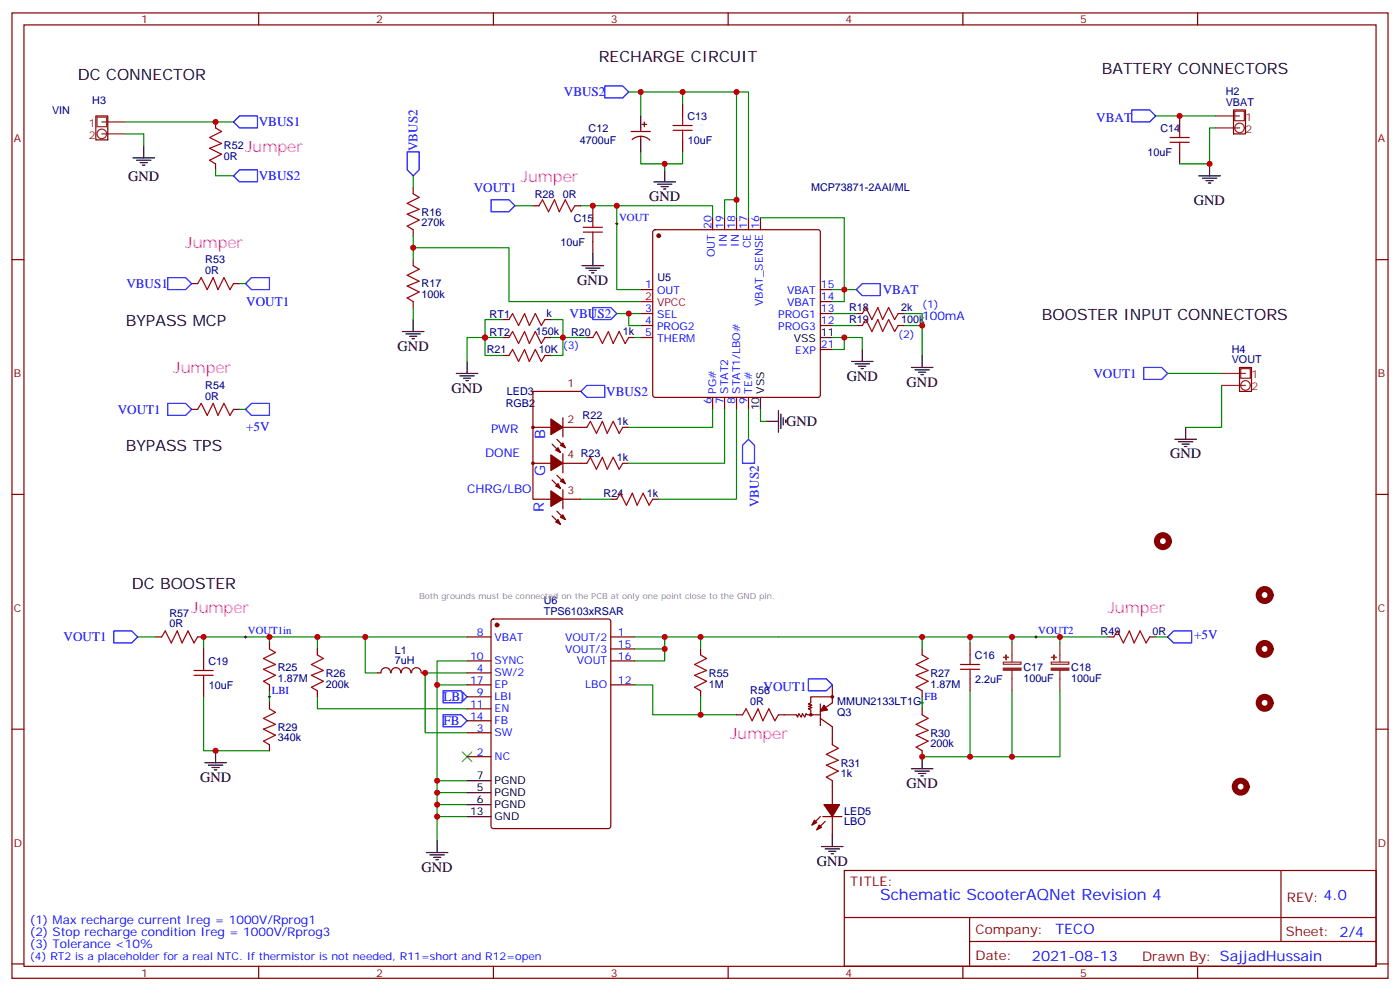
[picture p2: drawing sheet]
<svg xmlns="http://www.w3.org/2000/svg" width="412mm" height="292mm" viewBox="0 0 412 292" stroke-linecap="round" stroke-linejoin="round" font-family="sans-serif">
<g fill="none" stroke="#870000" stroke-width=".35">
<path d="M3.5 3.8h405.4v284.3h-405.4zM7.1 7.3h398.2v277.3h-398.2zM76.2 3.8v3.5M145.3 3.8v3.5M214.5 3.8v3.5M283.6 3.8v3.5M352.8 3.8v3.5M63.5 35.9v1.8M185.9 38.7h5.7M188.7 37.7v1M189.1 36.6h1.4M189.8 35.9v1.4"/>
<path d="M201.1 30.6v3.5M347.5 34.1v3.6M63.5 48.3v1.7M121.7 55.3v1.8M186.2 41.1a3.8 3.8 0 0 1 5.2 .2M188.7 40.1v1.1M201.1 41.2v3.5M347.5 44.7v3.6M3.5 76.5h3.6M121.7 67.7v1.7M121.7 76.5v1.7M157 60.6h1.7"/>
<path d="M169.3 60.6h1.8M174.6 60.6v3.5M174.6 71.2v3.5M192.5 67.9l.5-.2h47.9l.5 .2 .3 .5v47.9l-.3 .5-.5 .3h-47.9l-.5-.3-.2-.5v-47.9zM209.9 64.1v3.6M213.4 64.1v3.6M217 64.1v3.6M220.5 64.1v3.6M224 64.1v3.6M405.3 76.5h3.6M56.4 83.5h1.8M68.8 83.5h1.8"/>
<path d="M121.7 88.8v1.8M148.2 99.4h1.7M148.2 94.1h1.7M160.5 99.4h1.8M160.5 94.1h1.8M172.9 99.4h1.7M185.2 99.4h1.8M188.7 85.3h3.6M188.7 92.4h3.6M188.7 95.9h3.6M188.7 99.4h3.6M241.7 85.3h3.5"/>
<path d="M241.7 92.4h3.5M241.7 95.9h3.5M241.7 88.8h3.5M252.2 92.4h1.8M252.2 95.9h1.8M264.6 92.4h1.7M264.6 95.9h1.7M148.2 104.7h1.7M160.5 104.7h1.8M171.1 115.3h-14.1v31.7h5.3M209.9 117.1v3.5M213.4 117.1v3.5"/>
<path d="M217 117.1v3.5M220.5 117.1v3.5M241.7 102.9h3.5M56.4 120.6h1.8M68.8 120.6h1.8M157 125.9h5.3M157 136.5h5.3M162.6 130.8l2.5 2.5M164 140l2.5 2.5M164 129.4l2.5 2.5M165.8 125.9h7.1M165.8 136.5h7.1"/>
<path d="M165.8 123v5.7M165.8 133.6v5.7M183.4 125.9h1.8M183.4 136.5h1.8M3.5 145.6h3.6M162.6 152l2.5 2.4M162.6 141.4l2.5 2.5M164 150.6l2.5 2.4M165.8 147h5.3M165.8 144.2v5.7M179.9 147h1.8M192.3 147h1.7"/>
<path d="M405.3 145.6h3.6M45.9 187.6h1.7M58.2 187.6h1.8M60 191.1v3.6M79.4 189.4v1.7M93.5 191.1v1.8M111.1 198.2h1.1M112.2 198.2a1.41 1.41 0 0 1 1.4-1.5 1.41 1.41 0 0 1 1.4 1.5M115.2 198.2a1.41 1.41 0 0 1 1.4-1.5 1.41 1.41 0 0 1 1.4 1.5M118.2 198.2a1.41 1.41 0 0 1 1.4-1.5 1.41 1.41 0 0 1 1.4 1.5M121.2 198.2a1.41 1.41 0 0 1 1.5-1.5 1.41 1.41 0 0 1 1.4 1.5M124.2 198.2h1"/>
<path d="M137.6 187.6h7M137.6 194.7h7M137.6 198.2h7M144.9 182.5l.4-.2h33.9l.7 .4v60.6l-.4 .7-34.2 .1-.6-.5-.1-60.6zM179.9 187.6h7.1M179.9 194.7h7.1M179.9 191.1h7.1M206.4 191.1v1.8M271.6 191.1v1.8M285.8 189.4v3.5M285.8 200v3.5M326.3 187.6h1.8"/>
<path d="M338.7 187.6h1.7M3.5 214.8h3.6M60 201.7v3.5M79.4 201.7v1.8M79.4 207v1.8M79.4 219.4v1.7M93.5 203.5v1.7M137.6 201.7h7M137.6 205.2h7M137.6 208.8h7M137.6 212.3h7M137.6 215.8h7"/>
<path d="M179.9 201.7h7.1M206.4 203.5v1.7M217 210.5h1.7M229.3 210.5h5.3l.3 .7 .4-1 .7 1 .4-1 .7 1 .3-1 .4 .3h1.4M239.2 210.5h2.5M241.7 211.6l3.5 2.5v5.3M241.7 207.4v6.3M245.2 205.2h-6.4v1.8l-.7 .4 1.1 .3-1.1 .4 1.1 .3-1.1 .4 .7 .3v1.4M245.2 201.7v5.3l-3.5 2.5M271.6 203.5v1.7M271.6 208.8v1.7M405.3 214.8h3.6"/>
<path d="M137.6 222.9h7M245.2 229.9v7.1M271.6 221.1v1.8M241.7 240.5l-2.5 2.5M242.4 240.5h5.6M243.1 241.9l-2.5 2.5M245.2 240.5v5.3M248.7 256.4h156.6v28.2h-156.6zM377.3 256.4v20.9M248.7 270.2h156.5M285.6 277.3h119.6M285.6 270.2v14.2"/>
<path d="M3.5 283.9h3.6M76.2 284.6v3.5M145.3 284.6v3.5M214.5 284.6v3.5M283.6 284.6v3.5M352.8 284.6v3.5M405.3 283.9h3.6"/>
<circle cx="157" cy="136.5" r=".35"/>
<circle cx="157" cy="125.9" r=".35"/>
<circle cx="238.8" cy="210.5" r=".35"/>
<circle cx="245.2" cy="205.2" r=".35"/>
</g>
<g fill="#870000" stroke="#870000" stroke-width=".35">
<path d="M163.7 153.7l.7-.7 .7 1.4z"/>
<path d="M165.1 152.3l.7-.7 .7 1.4z"/>
<path d="M162.3 144.6l3.5 2.4-3.5 2.2z"/>
<path d="M162.3 134l3.5 2.5-3.5 2.1z"/>
<path d="M165.1 141.7l.7-.7 .7 1.5z"/>
<path d="M163.7 143.2l.7-.7 .7 1.4z"/>
<path d="M162.3 123.4l3.5 2.5-3.5 2.1z"/>
<path d="M165.8 130.5l.7 1.4-1.4-.7z"/>
<path d="M163.7 132.6l.7-.7 .7 1.4z"/>
<path d="M241.3 243l.7 .7-1.4 .7z"/>
<path d="M239.9 241.6l.7 .7-1.4 .7z"/>
<path d="M242.7 237h4.6l-2.1 3.5z"/>
<path d="M242.7 207.7l1.1 1.4-2.1 .4z"/>
<circle cx="194" cy="69.4" r=".53"/>
<circle cx="146.4" cy="184.1" r=".53"/>
</g>
<path d="M188.7 88.8h3.6" fill="none" stroke="#f00" stroke-width=".35"/>
<g fill="none" stroke="#000" stroke-width=".35">
<path d="M188.7 34.1v3.6M39.2 46.5h6.3M40.2 47.2h4.2M41.3 47.9h2.1M42 48.6h.7M42.3 43v3.5M188.7 41.2v3.5M192.6 53.6h6.4M193.7 54.3h4.2M194.7 55h2.1M195.4 55.7h.7M195.8 50v3.6"/>
<path d="M353.1 51.8h6.4M354.2 52.5h4.2M355.2 53.2h2.2M356 53.9h.7M356.3 48.3v3.5M171.4 78.2h6.4M172.5 79h4.2M173.6 79.7h2.1M174.6 74.7v3.5M118.5 97.6h6.4M119.6 98.4h4.2M120.6 99.1h2.2"/>
<path d="M121.4 99.8h.7M121.7 94.1v3.5M174.3 80.4h.7M241.7 99.4h3.5M134.4 110h6.4M135.5 110.7h4.2M136.5 111.4h2.1M137.2 112.1h.7M137.6 106.5v3.5M224 117.1v3.5M250.8 106.5h6.4M251.9 107.2h4.2"/>
<path d="M252.9 107.9h2.2M253.6 108.6h.8M254 102.9v3.6M268.5 108.2h6.3M269.5 108.9h4.3M270.6 109.6h2.1M271.3 110.3h.7M271.6 104.7v3.5M225.8 124.1h3.5M229.3 120.9v6.4M230 122v4.2M230.7 123v2.2"/>
<path d="M231.4 123.8v.7M346.1 129.4h6.3M347.1 130.1h4.3M348.2 130.8h2.1M348.9 131.5h.7M349.2 125.9v3.5M60.3 224.6h6.4M61.4 225.4h4.2M62.4 226.1h2.2M63.1 226.8h.8M63.5 221.1v3.5M137.6 229.9h7"/>
<path d="M137.6 233.5h7M137.6 237h7M268.5 226.4h6.3M269.5 227.1h4.3M270.6 227.8h2.1M271.3 228.5h.7M271.6 222.9v3.5M125.6 251.1h6.3M126.6 251.8h4.3M127.7 252.5h2.1M128.4 253.2h.7M128.8 247.6v3.5"/>
<path d="M137.6 240.5h7M242 249.3h6.4M243.1 250h4.2M244.1 250.8h2.1M244.8 251.5h.7M245.2 245.8v3.5"/>
</g>
<g fill="none" stroke="#a10000" stroke-width=".35">
<path d="M63.5 37.7l1.8 1-3.6 1.8 3.6 1.8-3.6 1.4 3.6 1.7-3.6 1.8 1.8 1.1M198.3 38.4h5.6M198.3 37h5.6M201.1 34.1v2.9M201.1 38.4v2.8M347.5 37.7v2.8M121.7 57.1l1.8 1-3.6 1.8 3.6 1.8-3.6 1.4 3.6 1.7-3.6 1.8 1.8 1.1M344.7 41.9h5.6M344.7 40.5h5.6M347.5 41.9v2.8M121.7 78.2l1.8 1.1-3.6 1.8 3.6 1.7-3.6 1.4 3.6 1.8-3.6 1.8 1.8 1M158.7 60.6l1.1-1.8 1.8 3.6 1.7-3.6 1.4 3.6 1.8-3.6 1.8 3.6 1-1.8"/>
<path d="M171.8 68.4h5.6M171.8 67h5.6M174.6 64.1v2.9M174.6 68.4v2.8M58.2 83.5l1.1-1.7 1.7 3.5 1.8-3.5 1.4 3.5 1.8-3.5 1.7 3.5 1.1-1.8M149.9 94.1l1.1-1.7 1.8 3.5 1.7-3.5 1.4 3.5 1.8-3.5 1.8 3.5 1-1.8M149.9 99.4l1.1-1.8 1.8 3.6 1.7-3.6 1.4 3.6 1.8-3.6 1.8 3.6 1-1.8M174.6 99.4l1.1-1.8 1.7 3.6 1.8-3.6 1.4 3.6 1.8-3.6 1.7 3.6 1.1-1.8M254 95.9l1.1-1.8 1.7 3.5 1.8-3.5 1.4 3.5 1.8-3.5 1.7 3.5 1.1-1.7M254 92.4l1.1-1.8 1.7 3.5 1.8-3.5 1.4 3.5 1.8-3.5 1.7 3.5 1.1-1.7M149.9 104.7l1.1-1.8 1.8 3.6 1.7-3.6 1.4 3.6 1.8-3.6 1.8 3.6 1-1.8M58.2 120.6l1.1-1.8 1.7 3.5 1.8-3.5 1.4 3.5 1.8-3.5 1.7 3.5 1.1-1.7"/>
<path d="M172.9 125.9l1-1.8 1.8 3.5 1.7-3.5 1.5 3.5 1.7-3.5 1.8 3.5 1-1.7M172.9 136.5l1-1.8 1.8 3.5 1.7-3.5 1.5 3.5 1.7-3.5 1.8 3.5 1-1.7M181.7 147l1-1.7 1.8 3.5 1.8-3.5 1.4 3.5 1.7-3.5 1.8 3.5 1.1-1.8M47.6 187.6l1.1-1.8 1.7 3.6 1.8-3.6 1.4 3.6 1.8-3.6 1.7 3.6 1.1-1.8M57.1 198.9h5.7M57.1 197.5h5.7M60 194.7v2.8M60 198.9v2.8M79.4 191.1l1.7 1.1-3.5 1.8 3.5 1.7-3.5 1.4 3.5 1.8-3.5 1.8 1.8 1M93.5 192.9l1.7 1.1-3.5 1.7 3.5 1.8-3.5 1.4 3.5 1.8-3.5 1.7 1.8 1.1M206.4 192.9l1.7 1.1-3.5 1.7 3.5 1.8-3.5 1.4 3.5 1.8-3.5 1.7 1.8 1.1M271.6 192.9l1.8 1.1-3.5 1.7 3.5 1.8-3.5 1.4 3.5 1.8-3.5 1.7 1.7 1.1"/>
<path d="M282.9 197.1h5.7M282.9 195.7h5.7M285.8 192.9v2.8M285.8 197.1v2.9M328.1 187.6l1-1.8 1.8 3.6 1.8-3.6 1.4 3.6 1.7-3.6 1.8 3.6 1.1-1.8M79.4 208.8l1.7 1-3.5 1.8 3.5 1.8-3.5 1.4 3.5 1.7-3.5 1.8 1.8 1.1M218.7 210.5l1.1-1.7 1.7 3.5 1.8-3.5 1.4 3.5 1.8-3.5 1.7 3.5 1.1-1.8M245.2 219.4l1.7 1-3.5 1.8 3.5 1.7-3.5 1.5 3.5 1.7-3.5 1.8 1.8 1M271.6 210.5l1.8 1.1-3.5 1.8 3.5 1.7-3.5 1.4 3.5 1.8-3.5 1.8 1.7 1"/>
</g>
<g fill="none" stroke="#008700" stroke-width=".35">
<path d="M37 35.9h31.8M37 39.4h5.3v3.6M185.2 27.1h3.5M201.1 30.6v-3.5h15.9v37M201.1 27.1h-12.4v7M217 27.1h3.5v37M340.4 34.1h17.7M358.1 37.7h-1.8v10.6h-8.8M63.5 50v1.8h5.3M121.7 51.8v3.5M188.7 44.7v3.6h12.4v-3.6M195.8 48.3v1.7"/>
<path d="M217 58.8h-3.6v5.3M121.7 73h28.2v15.8h38.8M121.7 69.4v7.1M151.7 60.6h5.3M171.1 60.6h10.6M209.9 64.1v-3.5h-28.2v24.7h7M224 64.1h24.7v24.7h-3.5M70.6 83.5h1.7M121.7 90.6v3.5M148.2 94.1h-5.3v10.6h5.3M148.2 99.4h-10.6v7.1M162.3 94.1h3.5v10.6h-3.5"/>
<path d="M162.3 99.4h10.6M181.7 92.4h7M185.2 92.4v3.5h3.5M187 99.4h1.7M245.2 99.4h8.8v3.5M245.2 85.3h7M245.2 92.4h7M245.2 95.9h7M248.7 99.4v3.5h-3.5M266.3 95.9h5.3v8.8M266.3 92.4h5.3v3.5M344 110h15.8"/>
<path d="M359.8 113.5v12.4h-10.6M70.6 120.6h1.7M209.9 120.6v5.3h-24.7M213.4 120.6v15.9h-28.2M217 120.6v26.4h-23M220.5 120.6v8.8M224 120.6v3.5h1.8M171.1 147h8.8M40.6 187.6h5.3M79.4 187.6v1.8M93.5 187.6h-33.5v3.5M93.5 191.1v-3.5h14.1v10.6h3.5"/>
<path d="M107.6 187.6h30M137.6 198.2h-12.4v17.6h12.4M137.6 194.7h-8.8v35.2M187 187.6h84.6v3.5M187 191.1h8.8M195.8 187.6v7.1h-8.8M206.4 187.6v3.5M271.6 187.6h14.2v1.8M285.8 187.6h12.3v1.8M298.1 187.6h14.1v1.8M312.2 187.6h14.1M340.4 187.6h3.6"/>
<path d="M60 205.2v15.9h19.4M79.4 203.5v3.5M93.5 205.2v3.6h44.1M128.8 201.7h8.8M187 201.7h5.3v8.8h24.7M206.4 205.2v5.3M271.6 205.2v3.6M285.8 203.5v19.4M298.1 203.5v19.4M312.2 203.5v19.4h-40.6M128.8 237h8.8M128.8 233.5h8.8"/>
<path d="M137.6 229.9h-8.8v17.7M128.8 240.5h8.8"/>
</g>
<g fill="none" stroke="#00f" stroke-width=".35">
<path d="M68.8 35.9l1.8-1.8h5.2v3.6h-5.2zM178.2 25.3h5.2l1.8 1.8-1.8 1.8h-5.2zM333.4 32.4h5.3l1.7 1.7-1.7 1.8h-5.3zM70.6 50h5.2v3.6h-5.2l-1.8-1.8zM119.9 44.7h3.6v5.3l-1.8 1.8-1.8-1.8zM144.6 58.8h5.3l1.8 1.8-1.8 1.8h-5.3zM49.4 81.8h5.3l1.7 1.7-1.7 1.8h-5.3zM72.3 83.5l1.8-1.7h5.3v3.5h-5.3zM174.6 90.6h5.3l1.8 1.8-1.8 1.7h-5.3zM254 83.5h5.3v3.6h-5.3l-1.8-1.8zM49.4 118.8h5.3l1.7 1.8-1.7 1.7h-5.3zM171.1 115.3l1.8-1.8h5.3v3.6h-5.3z"/>
<path d="M336.9 108.2h5.3l1.8 1.8-1.8 1.8h-5.3zM72.3 120.6l1.8-1.8h5.3v3.5h-5.3zM220.5 129.4l1.7 1.8v5.3h-3.5v-5.3zM33.5 185.8h5.3l1.8 1.8-1.8 1.8h-5.3zM238.1 200h5.3l1.8 1.7-1.8 1.8h-5.3zM344 187.6l1.7-1.8h5.3v3.6h-5.3zM130.5 203.5h5.3l1.8 1.7-1.8 1.8h-5.3zM130.5 210.5h5.3l1.8 1.8-1.8 1.8h-5.3z"/>
</g>
<g fill="none" stroke="#8c2424" stroke-width=".35">
<path d="M28.6 34.5h2.8v2.8h-2.8zM30 35.9h7M30 39.4h7M358.1 34.1h7M358.1 37.7h7M363.7 32.7h2.8v2.9h-2.8zM359.8 110h7.1M359.8 113.5h7.1M365.5 108.6h2.8v2.8h-2.8zM295.6 195h5.1v.7h-5.1zM298.1 189.4v5.6M298.1 197.5v6"/>
<path d="M309.7 195h5.2v.7h-5.2zM312.2 189.4v5.6M312.2 197.5v6"/>
<circle cx="30" cy="39.4" r="1.41"/>
<circle cx="365.1" cy="37.7" r="1.41"/>
<circle cx="366.9" cy="113.5" r="1.41"/>
</g>
<path d="M28.2 34.1h3.5v7.1h-3.5zM363.4 32.4h3.5v7h-3.5zM365.1 108.2h3.6v7.1h-3.6z" fill="none" stroke="#900" stroke-width=".35"/>
<path d="M136.2 221.5l2.8 2.8M139 221.5l-2.8 2.8" fill="none" stroke="#3c3" stroke-width=".35"/>
<path d="M181.3 65.9h.7M181.7 65.5v.8M72 187.6h.7M72.3 187.3v.7M304.8 187.6h.7M305.2 187.3v.7M79 205.2h.7M79.4 204.9v.7M271.3 207h.7M271.6 206.7v.7" fill="none" stroke="#000" stroke-width=".29"/>
<g fill="#8c2424" stroke="#8c2424" stroke-width=".35">
<path d="M309.7 196.8h5.2v.6h-5.2z"/>
<path d="M309.7 193.6h1.4z"/>
<path d="M310.4 192.9l.1 1.4z"/>
<path d="M295.6 196.8h5.1v.6h-5.1z"/>
<path d="M295.6 193.6h1.4z"/>
<path d="M296.3 192.9l.1 1.4z"/>
</g>
<path d="M344.3 159.4a1.76 1.76 0 0 0-2.6-1.6 1.76 1.76 0 0 0-.1 3.1 1.76 1.76 0 0 0 2.7-1.4M374.3 175.3a1.76 1.76 0 0 0-2.6-1.6 1.76 1.76 0 0 0-.1 3 1.76 1.76 0 0 0 2.7-1.3M374.3 191.1a1.76 1.76 0 0 0-2.6-1.5 1.76 1.76 0 0 0-.1 3 1.76 1.76 0 0 0 2.7-1.3M374.3 207a1.76 1.76 0 0 0-2.6-1.5 1.76 1.76 0 0 0-.1 3 1.76 1.76 0 0 0 2.7-1.3M367.2 231.7a1.76 1.76 0 0 0-2.6-1.6 1.76 1.76 0 0 0-.1 3.1 1.76 1.76 0 0 0 2.7-1.3" fill="none" stroke="#850000" stroke-width="1.8"/>
<g fill="#c00">
<circle cx="248.7" cy="99.4" r=".88"/>
<circle cx="248.7" cy="85.3" r=".88"/>
<circle cx="201.1" cy="27.1" r=".88"/>
<circle cx="195.8" cy="48.3" r=".88"/>
<circle cx="188.7" cy="27.1" r=".88"/>
<circle cx="217" cy="58.8" r=".88"/>
<circle cx="185.2" cy="92.4" r=".88"/>
<circle cx="217" cy="27.1" r=".88"/>
<circle cx="271.6" cy="95.9" r=".88"/>
<circle cx="121.7" cy="73" r=".88"/>
<circle cx="165.8" cy="99.4" r=".88"/>
<circle cx="142.9" cy="99.4" r=".88"/>
<circle cx="128.8" cy="201.7" r=".88"/>
<circle cx="107.6" cy="187.6" r=".88"/>
<circle cx="63.5" cy="221.1" r=".88"/>
<circle cx="79.4" cy="187.6" r=".88"/>
<circle cx="93.5" cy="187.6" r=".88"/>
<circle cx="128.8" cy="229.9" r=".88"/>
<circle cx="128.8" cy="240.5" r=".88"/>
<circle cx="128.8" cy="237" r=".88"/>
<circle cx="128.8" cy="233.5" r=".88"/>
<circle cx="195.8" cy="191.1" r=".88"/>
<circle cx="195.8" cy="187.6" r=".88"/>
<circle cx="271.6" cy="222.9" r=".88"/>
<circle cx="285.8" cy="222.9" r=".88"/>
<circle cx="298.1" cy="222.9" r=".88"/>
<circle cx="347.5" cy="34.1" r=".88"/>
<circle cx="356.3" cy="48.3" r=".88"/>
<circle cx="63.5" cy="35.9" r=".88"/>
<circle cx="271.6" cy="187.6" r=".88"/>
<circle cx="285.8" cy="187.6" r=".88"/>
<circle cx="298.1" cy="187.6" r=".88"/>
<circle cx="312.2" cy="187.6" r=".88"/>
<circle cx="181.7" cy="60.6" r=".88"/>
<circle cx="174.6" cy="60.6" r=".88"/>
<circle cx="125.2" cy="198.2" r=".88"/>
<circle cx="206.4" cy="187.6" r=".88"/>
<circle cx="206.4" cy="210.5" r=".88"/>
<circle cx="60" cy="187.6" r=".88"/>
</g>
<g font-size="4.6">
<text x="22.9" y="23.6">DC CONNECTOR</text>
<text x="176.4" y="18.3">RECHARGE CIRCUIT</text>
<text x="324.6" y="21.8">BATTERY CONNECTORS</text>
<text x="37" y="95.9">BYPASS MCP</text>
<text x="306.9" y="94.1">BOOSTER INPUT CONNECTORS</text>
<text x="37" y="132.9">BYPASS TPS</text>
<text x="38.8" y="173.5">DC BOOSTER</text>
</g>
<g font-size="4.6" fill="#f0f">
<text x="72.3" y="44.7">Jumper</text>
<text x="153.5" y="53.6">Jumper</text>
<text x="54.7" y="73">Jumper</text>
<text x="51.2" y="110">Jumper</text>
<text x="56.4" y="180.6">Jumper</text>
<text x="326.3" y="180.6">Jumper</text>
<text x="215.2" y="217.6">Jumper</text>
</g>
<text font-size="4.6" fill="#00f" x="259.3" y="265.2">Schematic ScooterAQNet Revision 4</text>
<g font-size="4.2">
<text x="37.8" y="53.2">GND</text>
<text x="191.2" y="59.2">GND</text>
<text x="351.7" y="60.3">GND</text>
<text x="170" y="83.9">GND</text>
<text x="117.1" y="103.3">GND</text>
<text x="249.4" y="112.1">GND</text>
<text x="267.1" y="113.9">GND</text>
<text x="133" y="115.6">GND</text>
<text x="231.6" y="125.6">GND</text>
<text x="344.7" y="135">GND</text>
<text x="58.9" y="230.3">GND</text>
<text x="267.1" y="232.1">GND</text>
<text x="124.2" y="256.8">GND</text>
<text x="240.6" y="255">GND</text>
</g>
<g font-size="4.2" fill="#00f">
<text x="160.6" y="129.4" transform="rotate(-90 160.6 129.4)">B</text>
<text x="160.6" y="140.3" transform="rotate(-90 160.6 140.3)">G</text>
<text x="160.2" y="150.9" transform="rotate(-90 160.2 150.9)">R</text>
<text x="310.9" y="275.2">TECO</text>
<text x="304" y="283">2021-08-13</text>
</g>
<g font-size="3.9" fill="#00f">
<text x="166.1" y="28.3">VBUS2</text>
<text x="322.9" y="35.9">VBAT</text>
<text x="76.2" y="37.2">VBUS1</text>
<text x="123" y="44.5" transform="rotate(-90 123 44.5)">VBUS2</text>
<text x="76.2" y="53">VBUS2</text>
<text x="139.5" y="56.6">VOUT1</text>
<text x="37.2" y="84.7">VBUS1</text>
<text x="260" y="86.6">VBAT</text>
<text x="72.5" y="90">VOUT1</text>
<text x="167.8" y="93.7">VBUS2</text>
<text x="322.1" y="111.2">VOUT1</text>
<text x="178.6" y="116.6">VBUS2</text>
<text x="34.7" y="121.8">VOUT1</text>
<text x="72.5" y="127.1">+5V</text>
<text x="223.5" y="149.4" transform="rotate(-90 223.5 149.4)">VBUS2</text>
<text x="18.7" y="188.8">VOUT1</text>
<text x="351.7" y="188.3">+5V</text>
<text x="224.9" y="203.5">VOUT1</text>
<text x="130.6" y="206.5">LBI</text>
<text x="130.6" y="213.5">FB</text>
</g>
<g font-size="3.9" fill="#800">
<text x="250.5" y="261">TITLE:</text>
<text x="379.1" y="265.7">REV: 4.0</text>
<text x="287.4" y="275.2">Company:</text>
<text x="378.7" y="275.8">Sheet: 2/4</text>
<text x="287.4" y="282.9">Date:</text>
<text x="336.4" y="282.9">Drawn By: SajjadHussain</text>
</g>
<g font-size="3.5" fill="#00f">
<text x="271.6" y="94.1">100mA</text>
<text x="144.6" y="127.6">PWR</text>
<text x="142.9" y="134.7">DONE</text>
<text x="137.6" y="145.3">CHRG/LBO</text>
<text x="8.8" y="275.8">(2) Stop recharge condition Ireg = 1000V/Rprog3</text>
<text x="8.8" y="272.3">(1) Max recharge current Ireg = 1000V/Rprog1</text>
<text x="8.8" y="279.3">(3) Tolerance &lt;10%</text>
</g>
<g font-size="3.2" fill="#800">
<text x="41.6" y="6.8">1</text>
<text x="110.8" y="6.8">2</text>
<text x="179.9" y="6.8">3</text>
<text x="249.1" y="6.8">4</text>
<text x="318.2" y="6.8">5</text>
<text x="4.1" y="41.9">A</text>
<text x="405.9" y="41.9">A</text>
<text x="4.1" y="111.1">B</text>
<text x="167.2" y="113.9">1</text>
<text x="405.9" y="111.1">B</text>
<text x="167.2" y="124.5">2</text>
<text x="167.2" y="135">4 R23</text>
<text x="167.2" y="145.6">3</text>
<text x="4.1" y="180.2">C</text>
<text x="405.9" y="180.2">C</text>
<text x="4.1" y="249.3">D</text>
<text x="405.9" y="249.3">D</text>
<text x="41.6" y="287.6">1</text>
<text x="110.8" y="287.6">2</text>
<text x="179.9" y="287.6">3</text>
<text x="249.1" y="287.6">4</text>
<text x="318.2" y="287.6">5</text>
</g>
<g font-size="3.2" fill="#000080">
<text x="361.1" y="28.1">H2</text>
<text x="15.3" y="33.5">VIN</text>
<text x="27.2" y="30.7">H3</text>
<text x="202.5" y="35.4">C13</text>
<text x="361.1" y="31.1">VBAT</text>
<text x="173.4" y="38.8">C12</text>
<text x="341.9" y="38.8">C14</text>
<text x="66" y="47.2">0R</text>
<text x="66" y="44">R52</text>
<text x="170.8" y="42.3">4700uF</text>
<text x="202.6" y="42.4">10uF</text>
<text x="338" y="45.9">10uF</text>
<text x="157.5" y="58.2">R28</text>
<text x="165.8" y="58.2">0R</text>
<text x="238.9" y="56.4">MCP73871-2AAI/ML</text>
<text x="124.2" y="63.5">R16</text>
<text x="169" y="65.3">C15</text>
<text x="124.2" y="66.7">270k</text>
<text x="60.5" y="77.5">R53</text>
<text x="165.1" y="72.3">10uF</text>
<text x="60.5" y="80.7">0R</text>
<text x="193.7" y="82.9">U5</text>
<text x="124.2" y="87.8">100k</text>
<text x="124.2" y="84.7">R17</text>
<text x="144.2" y="93.6">RT1</text>
<text x="161" y="93.5">k</text>
<text x="250.1" y="95.3">R19</text>
<text x="250.1" y="91.7">R18</text>
<text x="265.4" y="95.3">100k</text>
<text x="265.4" y="91.7">2k</text>
<text x="144.2" y="98.9">RT2</text>
<text x="157.8" y="98.8">150k</text>
<text x="168.2" y="98.9">R20</text>
<text x="183.5" y="98.8">1k</text>
<text x="143.4" y="104.1">R21</text>
<text x="158.8" y="104.1">10K</text>
<text x="362.8" y="107">VOUT</text>
<text x="362.8" y="103.9">H4</text>
<text x="60.5" y="117.8">0R</text>
<text x="60.5" y="114.6">R54</text>
<text x="149" y="119.9">RGB2</text>
<text x="149.3" y="116.3">LED3</text>
<text x="171.6" y="123.5">R22</text>
<text x="181.7" y="125.3">1k</text>
<text x="181.7" y="135.8">1k</text>
<text x="177.8" y="146.4">R24</text>
<text x="190.5" y="146.4">1k</text>
<text x="160.2" y="178">U6</text>
<text x="49.9" y="184.8">0R</text>
<text x="49.9" y="181.6">R57</text>
<text x="160.2" y="181.3">TPS6103xRSAR</text>
<text x="324.2" y="187">R49</text>
<text x="339.5" y="187">0R</text>
<text x="61.4" y="195.9">C19</text>
<text x="81.8" y="197.6">R25</text>
<text x="116.3" y="195.6">7uH</text>
<text x="116.3" y="192.7">L1</text>
<text x="287.2" y="194.1">C16</text>
<text x="301.5" y="197.6">C17</text>
<text x="315.6" y="197.6">C18</text>
<text x="61.5" y="202.9">10uF</text>
<text x="81.8" y="200.7">1.87M</text>
<text x="96" y="202.5">200k</text>
<text x="96" y="199.3">R26</text>
<text x="208.8" y="202.5">1M</text>
<text x="208.8" y="199.3">R55</text>
<text x="274.1" y="202.5">1.87M</text>
<text x="274.1" y="199.3">R27</text>
<text x="287.3" y="201.2">2.2uF</text>
<text x="301.4" y="200.7">100uF</text>
<text x="315.6" y="200.7">100uF</text>
<text x="221" y="207.7">0R</text>
<text x="221" y="204.5">R56</text>
<text x="246.6" y="207.8">MMUN2133LT1G</text>
<text x="81.8" y="215.2">R29</text>
<text x="246.6" y="211">Q3</text>
<text x="81.8" y="218.4">340k</text>
<text x="274.1" y="220.2">200k</text>
<text x="274.1" y="217">R30</text>
<text x="247.7" y="225.8">R31</text>
<text x="247.6" y="229">1k</text>
<text x="248.7" y="239.9">LED5</text>
<text x="248.7" y="243.1">LBO</text>
</g>
<g font-size="3.2" fill="#8d2323">
<text x="366.9" y="35.6">1</text>
<text x="26.2" y="37.3">1</text>
<text x="26.2" y="40.9">2</text>
<text x="366.9" y="39.1">2</text>
<text x="368.7" y="111.4">1</text>
<text x="368.7" y="114.9">2</text>
</g>
<g font-size="3.2" fill="#00f">
<text x="182.4" y="65">VOUT</text>
<text x="209.5" y="67.5" transform="rotate(-90 209.5 67.5)">20</text>
<text x="213.1" y="67.5" transform="rotate(-90 213.1 67.5)">19</text>
<text x="216.6" y="67.5" transform="rotate(-90 216.6 67.5)">18</text>
<text x="220.1" y="67.5" transform="rotate(-90 220.1 67.5)">17</text>
<text x="223.7" y="67.5" transform="rotate(-90 223.7 67.5)">16</text>
<text x="210.6" y="75.7" transform="rotate(-90 210.6 75.7)">OUT</text>
<text x="214.1" y="72.7" transform="rotate(-90 214.1 72.7)">IN</text>
<text x="217.7" y="72.7" transform="rotate(-90 217.7 72.7)">IN</text>
<text x="221.2" y="73.2" transform="rotate(-90 221.2 73.2)">CE</text>
<text x="190.1" y="84.9">1</text>
<text x="193.6" y="86.7">OUT</text>
<text x="231.9" y="86.7">VBAT</text>
<text x="241.8" y="88.5">14</text>
<text x="241.8" y="84.9">15</text>
<text x="190.1" y="92">3</text>
<text x="190.1" y="95.5">4</text>
<text x="193.6" y="93.8">SEL</text>
<text x="224.7" y="90.2" transform="rotate(-90 224.7 90.2)">VBAT_SENSE</text>
<text x="229.2" y="93.8">PROG1</text>
<text x="231.9" y="90.2">VBAT</text>
<text x="241.8" y="95.5">12</text>
<text x="241.8" y="92">13</text>
<text x="271.6" y="90.6">(1)</text>
<text x="190.1" y="99.1">5</text>
<text x="193.6" y="97.3">PROG2</text>
<text x="193.6" y="100.8">THERM</text>
<text x="229.2" y="97.3">PROG3</text>
<text x="264.6" y="99.4">(2)</text>
<text x="165.8" y="102.9">(3)</text>
<text x="234.3" y="104.4">EXP</text>
<text x="241.8" y="102.6">21</text>
<text x="209.5" y="118.9" transform="rotate(-90 209.5 118.9)">6</text>
<text x="211" y="116" transform="rotate(-90 211 116)">PG#</text>
<text x="213.1" y="118.9" transform="rotate(-90 213.1 118.9)">7</text>
<text x="214.5" y="116" transform="rotate(-90 214.5 116)">STAT2</text>
<text x="216.6" y="118.9" transform="rotate(-90 216.6 118.9)">8</text>
<text x="218" y="116" transform="rotate(-90 218 116)">STAT1/LBO#</text>
<text x="220.1" y="118.9" transform="rotate(-90 220.1 118.9)">9</text>
<text x="221.5" y="116" transform="rotate(-90 221.5 116)">TE#</text>
<text x="73" y="186.7">VOUT1in</text>
<text x="140.5" y="187.3">8</text>
<text x="145.7" y="188.7">VBAT</text>
<text x="166.5" y="188.7">VOUT/2</text>
<text x="182" y="187.3">1</text>
<text x="182" y="190.8">15</text>
<text x="305.9" y="186.7">VOUT2</text>
<text x="138.5" y="194.3">10</text>
<text x="140.5" y="197.8">4</text>
<text x="145.7" y="195.7">SYNC</text>
<text x="166.5" y="192.2">VOUT/3</text>
<text x="169.9" y="195.7">VOUT</text>
<text x="182" y="194.3">16</text>
<text x="138.5" y="201.4">17</text>
<text x="145.7" y="199.2">SW/2</text>
<text x="145.7" y="202.8">EP</text>
<text x="172.4" y="202.8">LBO</text>
<text x="182" y="201.4">12</text>
<text x="80.1" y="204.4">LBI</text>
<text x="138.5" y="208.4">11</text>
<text x="140.5" y="204.9">9</text>
<text x="145.7" y="206.3">LBI</text>
<text x="145.7" y="209.8">EN</text>
<text x="272.3" y="206.1">FB</text>
<text x="138.5" y="211.9">14</text>
<text x="140.5" y="215.5">3</text>
<text x="145.7" y="213.4">FB</text>
<text x="145.7" y="216.9">SW</text>
<text x="140.5" y="222.5">2</text>
<text x="145.7" y="223.9">NC</text>
<text x="8.8" y="282.9">(4) RT2 is a placeholder for a real NTC. If thermistor is not needed, R11=short and R12=open</text>
</g>
<g font-size="3.2" fill="#f00">
<text x="190.1" y="88.5">2</text>
<text x="193.6" y="90.2">VPCC</text>
</g>
<g font-size="3.2">
<text x="233.8" y="100.8">VSS</text>
<text x="241.8" y="99.1">11</text>
<text x="225.1" y="116" transform="rotate(-90 225.1 116)">VSS</text>
<text x="223.7" y="120.9" transform="rotate(-90 223.7 120.9)">10</text>
<text x="140.5" y="229.6">7</text>
<text x="140.5" y="233.1">5</text>
<text x="145.7" y="231">PGND</text>
<text x="140.5" y="236.6">6</text>
<text x="145.7" y="234.5">PGND</text>
<text x="145.7" y="238.1">PGND</text>
<text x="138.5" y="240.2">13</text>
<text x="145.7" y="241.6">GND</text>
</g>
<text font-size="2.5" fill="#838383" x="123.4" y="176.5">Both grounds must be connected on the PCB at only one point close to the GND pin.</text>
</svg>
